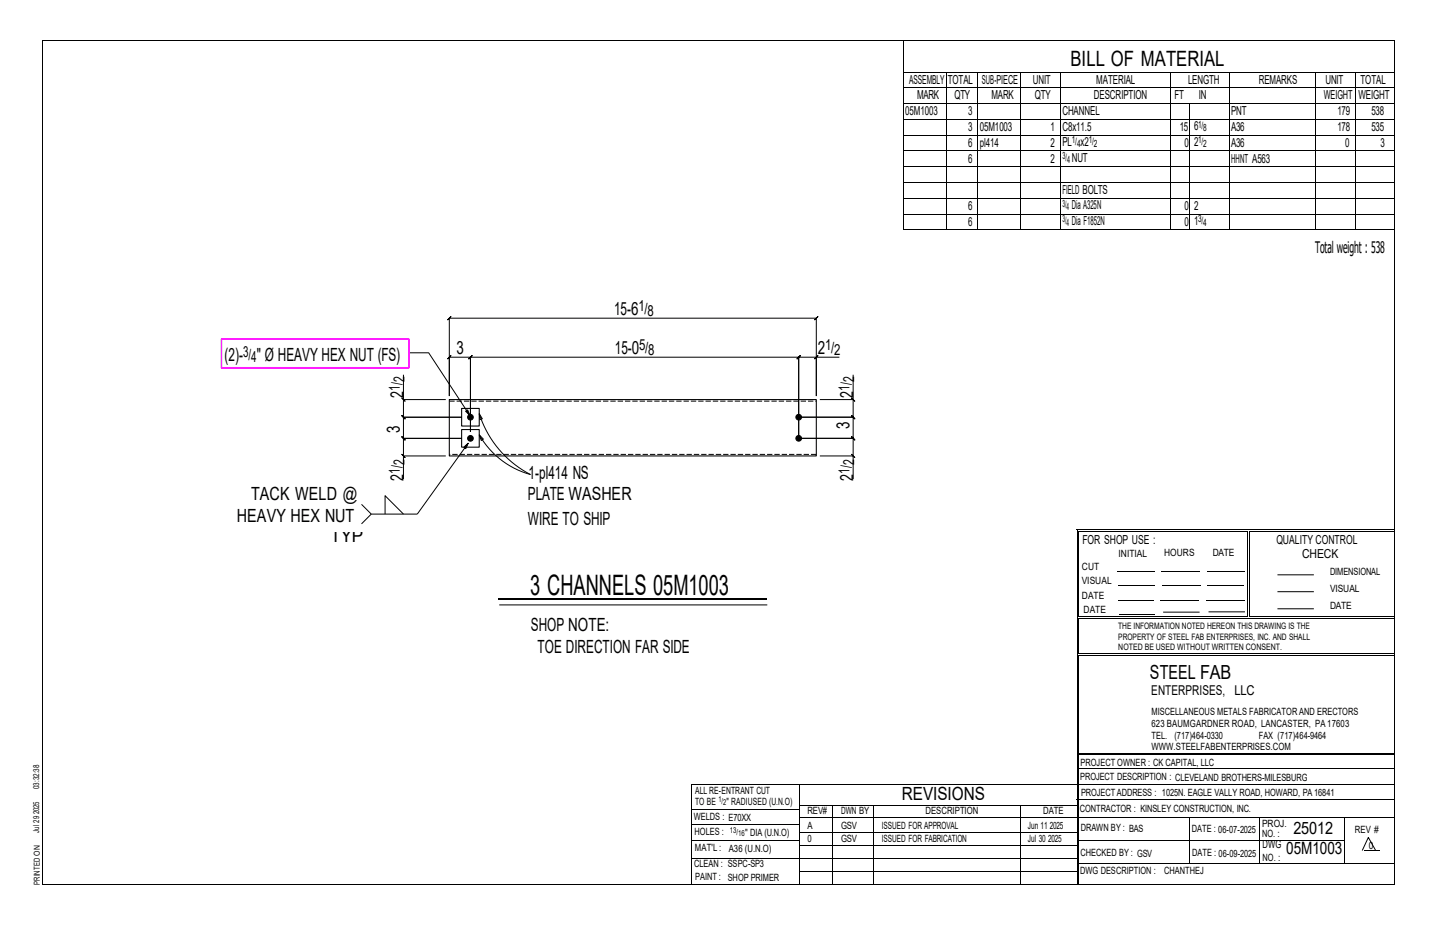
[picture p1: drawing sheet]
<svg xmlns="http://www.w3.org/2000/svg" width="432mm" height="279mm" viewBox="0 0 432 279" stroke-linecap="round" stroke-linejoin="round" font-family="sans-serif">
<g fill="none" stroke="#000" stroke-width=".3">
<path d="M12.7 12.2v9.3M12.8 12.1h258.5M271.5 12.2v9.3M271.6 12.1h147.3M419 12.2v9.3M12.7 21.8v4.4M12.7 26.5v4.5M12.7 31.2v4.5M12.7 36v4.5M271.5 21.8v4.4M271.5 26.5v4.5M271.5 31.2v4.5"/>
<path d="M271.5 36v4.5M271.6 21.6h12.7M271.6 26.4h12.7M271.6 31.1h12.7M271.6 35.9h12.7M284.4 21.8v4.4M284.4 26.5v4.5M284.4 31.2v4.5M284.4 36v4.5M284.5 21.6h9.2M284.5 26.4h9.2M284.5 31.1h9.2"/>
<path d="M284.5 35.9h9.2M293.9 21.8v4.4M293.9 26.5v4.5M293.9 31.2v4.5M293.9 36v4.5M294 21.6h12.5M294 26.4h12.5M294 31.1h12.5M294 35.9h12.5M306.6 21.8v4.4M306.6 26.5v4.5M306.6 31.2v4.5"/>
<path d="M306.6 36v4.5M306.8 21.6h11.7M306.8 26.4h11.7M306.8 31.1h11.7M306.8 35.9h11.7M318.7 21.8v4.4M318.7 26.5v4.5M318.7 31.2v4.5M318.7 36v4.5M318.8 21.6h32.8M318.8 26.4h32.8M318.8 31.1h32.8"/>
<path d="M318.8 35.9h32.8M351.7 21.8v4.4M351.7 26.5v4.5M351.7 31.2v4.5M351.7 36v4.5M351.9 21.6h17.4M351.9 26.4h17.4M351.9 31.1h5.4M351.9 35.9h5.4M357.4 31.2v4.5M357.4 36v4.5M357.5 31.1h11.8"/>
<path d="M357.5 35.9h11.8M369.4 21.8v4.4M369.4 26.5v4.5M369.4 31.2v4.5M369.4 36v4.5M369.5 21.6h25.8M369.5 26.4h25.8M369.5 31.1h25.8M369.5 35.9h25.8M395.4 21.8v4.4M395.4 26.5v4.5M395.4 31.2v4.5"/>
<path d="M395.4 36v4.5M395.5 21.6h11.6M395.5 26.4h11.6M395.5 31.1h11.6M395.5 35.9h11.6M407.2 21.8v4.4M407.2 26.5v4.5M407.2 31.2v4.5M407.2 36v4.5M407.3 21.6h11.6M407.3 26.4h11.6M407.3 31.1h11.6"/>
<path d="M407.3 35.9h11.6M419 21.8v4.4M419 26.5v4.5M419 31.2v4.5M419 36v4.5M12.7 40.7v4.5M12.7 45.5v4.5M12.7 50.2v4.5M12.7 55v4.5M12.7 59.7v4.5M271.5 40.7v4.5M271.5 45.5v4.5"/>
<path d="M271.5 50.2v4.5M271.5 55v4.5M271.5 59.7v4.5M271.6 40.6h12.7M271.6 45.3h12.7M271.6 50.1h12.7M271.6 54.8h12.7M271.6 59.6h12.7M284.4 40.7v4.5M284.4 45.5v4.5M284.4 50.2v4.5M284.4 55v4.5"/>
<path d="M284.4 59.7v4.5M284.5 40.6h9.2M284.5 45.3h9.2M284.5 50.1h9.2M284.5 54.8h9.2M284.5 59.6h9.2M293.9 40.7v4.5M293.9 45.5v4.5M293.9 50.2v4.5M293.9 55v4.5M293.9 59.7v4.5M294 40.6h12.5"/>
<path d="M294 45.3h12.5M294 50.1h12.5M294 54.8h12.5M294 59.6h12.5M306.6 40.7v4.5M306.6 45.5v4.5M306.6 50.2v4.5M306.6 55v4.5M306.6 59.7v4.5M306.8 40.6h11.7M306.8 45.3h11.7M306.8 50.1h11.7"/>
<path d="M306.8 54.8h11.7M306.8 59.6h11.7M318.7 40.7v4.5M318.7 45.5v4.5M318.7 50.2v4.5M318.7 55v4.5M318.7 59.7v4.5M318.8 40.6h32.8M318.8 45.3h32.8M318.8 50.1h32.8M318.8 54.8h32.8M318.8 59.6h32.8"/>
<path d="M351.7 40.7v4.5M351.7 45.5v4.5M351.7 50.2v4.5M351.7 55v4.5M351.7 59.7v4.5M351.9 40.6h5.4M351.9 45.3h5.4M351.9 50.1h5.4M351.9 54.8h5.4M351.9 59.6h5.4M357.4 40.7v4.5M357.4 45.5v4.5"/>
<path d="M357.4 50.2v4.5M357.4 55v4.5M357.4 59.7v4.5M357.5 40.6h11.8M357.5 45.3h11.8M357.5 50.1h11.8M357.5 54.8h11.8M357.5 59.6h11.8M369.4 40.7v4.5M369.4 45.5v4.5M369.4 50.2v4.5M369.4 55v4.5"/>
<path d="M369.4 59.7v4.5M369.5 40.6h25.8M369.5 45.3h25.8M369.5 50.1h25.8M369.5 54.8h25.8M369.5 59.6h25.8M395.4 40.7v4.5M395.4 45.5v4.5M395.4 50.2v4.5M395.4 55v4.5M395.4 59.7v4.5M395.5 40.6h11.6"/>
<path d="M395.5 45.3h11.6M395.5 50.1h11.6M395.5 54.8h11.6M395.5 59.6h11.6M407.2 40.7v4.5M407.2 45.5v4.5M407.2 50.2v4.5M407.2 55v4.5M407.2 59.7v4.5M407.3 40.6h11.6M407.3 45.3h11.6M407.3 50.1h11.6"/>
<path d="M407.3 54.8h11.6M407.3 59.6h11.6M419 40.7v4.5M419 45.5v4.5M419 50.2v4.5M419 55v4.5M419 59.7v4.5M12.7 64.5v4.5M12.7 69.2v89.8M271.5 64.5v4.5M271.6 64.4h12.7M271.6 69.1h12.7"/>
<path d="M284.4 64.5v4.5M284.5 64.4h9.2M284.5 69.1h9.2M293.9 64.5v4.5M294 64.4h12.5M294 69.1h12.5M306.6 64.5v4.5M306.8 64.4h11.7M306.8 69.1h11.7M318.7 64.5v4.5M318.8 64.4h32.8M318.8 69.1h32.8"/>
<path d="M351.7 64.5v4.5M351.9 64.4h5.4M351.9 69.1h5.4M357.4 64.5v4.5M357.5 64.4h11.8M357.5 69.1h11.8M369.4 64.5v4.5M369.5 64.4h25.8M369.5 69.1h25.8M395.4 64.5v4.5M395.5 64.4h11.6M395.5 69.1h11.6"/>
<path d="M407.2 64.5v4.5M407.3 64.4h11.6M407.3 69.1h11.6M419 64.5v4.5M419 69.2v89.8M120.7 119.5l1 1zM121.2 112.6v7.4h12.8M123.1 106h5.7l12.4 18.8-1.3-1.2 .6-.5 .7 1.7M245.3 107.3l.5-.5-1 1zM245.3 107.3h-5.3l.5-.5-1 1 .5-.5v24.4M252.2 107.3h-6.9v11.7v-23.4l.5-.5-1 1 .5-.5h-110.3l.5-.5-1 1 .5-.5v23.4v-11.7l-.5 .5 1-1-.5 .5h6.4l-.5 .5 1-1-.5 .5v22.5v-22.5l-.5 .5 1-1-.5 .5h98.6l-.5 .5 1-1-.5 .5v24.4M255.9 119.5l1 1z"/>
<path d="M256.4 112.6v7.4h-10.1M120.7 136.5l1 1zM121.2 120v5.3l-.5-.5 1 1-.5-.5h17.6h-17.6l-.5-.5 1 1-.5-.5v6.4l-.5-.5 1 1-.5-.5h17.6h-17.6l-.5-.5 1 1-.5-.5v5.3M134 137h-12.8v6.9M140.7 133.2l-1.3 1.2 .6 .4 .7-1.6-15.3 21.2h-13.8l-3-2.9M144 130.6l1.2 1.3-.6 .4zM144 124.3l.9 1.5-.7 .3zM144 124.3a31.3 31.3 0 0 0 15.4 18.3 25.5 25.5 0 0 1-15.4-12M240 131.7h16.4l-.5-.5 1 1-.5-.5v5.3M246.3 137h10.1v6.9M255.9 136.5l1 1zM256.4 120v5.3l-.5-.5 1 1-.5-.5h-16.4h16.4l-.5-.5 1 1-.5-.5v6.4l-.5-.5 1 1-.5-.5h-16.4"/>
<path d="M12.7 159.8v25.4M111.6 154.4l-3 3M115.7 154.4v-5.5l5.5 5.5M323.6 159.8v25.4M324.1 159.8v25.4M324.3 159.2h50.6M324.3 159.7h50.6M375 159.8v25.4M375.5 159.8v25.4M375.6 159.2h43.3M375.6 159.7h43.3M419 159.8v25.4"/>
<path d="M335.7 171.6h11.3M336.2 175.9h10.9M349.1 171.6h11.5M349.2 175.9h11.5M362.7 171.6h11.2M362.8 175.9h11.1M383.9 172.7h10.9M383.9 177.8h10.9M12.7 186v10.3M12.7 197.1v29.1M150 181.7h80.6M323.6 186v10.3"/>
<path d="M323.6 197.1v29.1M324.1 186v10.3M324.1 197.1v29.1M324.3 185.3h50.6M324.3 185.8h50.6M324.3 196.4h94.6M324.3 196.9h94.6M335.9 180.3h10.8M336.2 184.5h10.8M348.8 180.3h11.5M349.5 183.9h11M362.4 180.3h11.5"/>
<path d="M363.1 183.8h11M375.6 185.3h43.3M375.6 185.8h43.3M383.9 182.9h10.9M419 186v10.3M419 197.1v29.1M12.7 227v3.8M12.7 231.1v4.5M12.7 235.9v4.2M207.8 235.9v4.2M207.9 235.7h32.2M240.1 235.9v4.2"/>
<path d="M240.2 235.9v4.2M240.4 235.7h83.1M323.6 227v3.8M323.6 231.1v4.5M323.6 235.9v4.2M324.1 227v3.8M324.1 231.1v4.5M324.1 235.9v4.2M324.3 226.3h94.6M324.3 226.8h94.6M324.3 231h94.6M324.3 235.7h94.6"/>
<path d="M419 227v3.8M419 231.1v4.5M419 235.9v4.2M12.7 243.3v2.2M12.7 250.1v2.2M12.7 254.1v3.7M12.7 259.5v2.2M207.8 243.3v2.2M207.8 250.1v2.2M207.8 254.1v3.7M207.8 259.5v2.2M207.9 243.2h32.2"/>
<path d="M207.9 247.8h32.2M207.9 252.5h32.2M207.9 257.9h32.2M240.1 243.3v2.2M240.1 250.1v2.2M240.1 254.1v3.7M240.1 259.5v2.2M240.2 243.3v2.2M240.2 250.1v2.2M240.2 254.1v3.7M240.2 259.5v2.2M240.3 242.1h9.8"/>
<path d="M240.3 245.6h9.8M240.3 250h9.8M240.3 253.9h9.8M240.3 257.9h9.8M250.3 243.3v2.2M250.3 250.1v2.2M250.3 254.1v3.7M250.3 259.5v2.2M250.4 242.1h12M250.4 245.6h12M250.4 250h12M250.4 253.9h12"/>
<path d="M250.4 257.9h12M262.5 243.3v2.2M262.5 250.1v2.2M262.5 254.1v3.7M262.5 259.5v2.2M262.6 242.1h43.9M262.6 245.6h43.9M262.6 250h43.9M262.6 253.9h43.9M262.6 257.9h43.9M306.6 243.3v2.2M306.6 250.1v2.2"/>
<path d="M306.6 254.1v3.7M306.6 259.5v2.2M306.8 242.1h17M306.8 245.6h17M306.8 250h17M306.8 253.9h17M306.8 257.9h17M323.8 243.3v2.2M323.8 250.1v2.2M323.8 254.1v3.7M323.8 259.5v2.2M323.9 243.3v2.2"/>
<path d="M323.9 250.1v2.2M323.9 254.1v3.7M323.9 259.5v2.2M324 245.6h33.3M324 252.5h33.3M324 259.4h33.3M324.5 240.3h94.4M357.4 250.1v2.2M357.4 254.1v3.7M357.5 245.6h20.9M357.5 252.5h20.9M357.5 259.4h20.9"/>
<path d="M378.5 250.1v2.2M378.5 254.1v3.7M378.6 245.6h25.4M378.6 252.5h25.4M378.6 259.4h25.4M404.1 250.1v2.2M404.1 254.1v3.7M404.3 245.6h14.6M404.3 259.4h14.6M409.3 255.5l1.9-3.9 2.2 3.9M410 255.5h4.7M419 243.3v2.2"/>
<path d="M419 250.1v2.2M419 254.1v3.7M419 259.5v2.2M12.7 262v3.7M12.8 265.8h194.9M207.8 262v3.7M207.9 265.8h32.2M240.1 262v3.7M240.2 262v3.7M240.3 261.9h9.8M240.4 265.8h9.7M250.3 262v3.7"/>
<path d="M250.4 261.9h12M250.4 265.8h12M262.5 262v3.7M262.6 261.9h43.9M262.6 265.8h43.9M306.6 262v3.7M306.8 261.9h17M306.8 265.8h17M323.8 262v3.7M323.9 262v3.7M324.1 265.8h94.8M419 262v3.7"/>
<circle cx="141.4" cy="131.7" r=".86"/>
<circle cx="141.4" cy="125.3" r=".86"/>
<circle cx="240" cy="125.3" r=".86"/>
<circle cx="240" cy="131.7" r=".86"/>
</g>
<g fill="#000">
<path d="M12.6 12h.2v.2h-.2z" fill-rule="evenodd"/>
<path d="M12.6 12h.2v.2h-.2z" fill-rule="evenodd"/>
<path d="M271.3 12h.3v.2h-.3z" fill-rule="evenodd"/>
<path d="M418.9 12h.2v.2h-.2z" fill-rule="evenodd"/>
<path d="M418.9 12h.2v.2h-.2z" fill-rule="evenodd"/>
<path d="M12.6 21.5h.2v.3h-.2z" fill-rule="evenodd"/>
<path d="M12.6 26.2h.2v.3h-.2z" fill-rule="evenodd"/>
<path d="M12.6 31h.2v.2h-.2z" fill-rule="evenodd"/>
<path d="M12.6 35.7h.2v.3h-.2z" fill-rule="evenodd"/>
<path d="M271.3 21.5h.3v.3h-.3z" fill-rule="evenodd"/>
<path d="M271.3 26.2h.3v.3h-.3z" fill-rule="evenodd"/>
<path d="M271.3 31h.3v.2h-.3z" fill-rule="evenodd"/>
<path d="M271.3 35.7h.3v.3h-.3z" fill-rule="evenodd"/>
<path d="M284.3 21.5h.2v.3h-.2z" fill-rule="evenodd"/>
<path d="M284.3 26.2h.2v.3h-.2z" fill-rule="evenodd"/>
<path d="M284.3 31h.2v.2h-.2z" fill-rule="evenodd"/>
<path d="M284.3 35.7h.2v.3h-.2z" fill-rule="evenodd"/>
<path d="M293.7 21.5h.3v.3h-.3z" fill-rule="evenodd"/>
<path d="M293.7 26.2h.3v.3h-.3z" fill-rule="evenodd"/>
<path d="M293.7 31h.3v.2h-.3z" fill-rule="evenodd"/>
<path d="M293.7 35.7h.3v.3h-.3z" fill-rule="evenodd"/>
<path d="M306.5 21.5h.3v.3h-.3z" fill-rule="evenodd"/>
<path d="M306.5 26.2h.3v.3h-.3z" fill-rule="evenodd"/>
<path d="M306.5 31h.3v.2h-.3z" fill-rule="evenodd"/>
<path d="M306.5 35.7h.3v.3h-.3z" fill-rule="evenodd"/>
<path d="M318.6 21.5h.2v.3h-.2z" fill-rule="evenodd"/>
<path d="M318.6 26.2h.2v.3h-.2z" fill-rule="evenodd"/>
<path d="M318.6 31h.2v.2h-.2z" fill-rule="evenodd"/>
<path d="M318.6 35.7h.2v.3h-.2z" fill-rule="evenodd"/>
<path d="M351.6 21.5h.3v.3h-.3z" fill-rule="evenodd"/>
<path d="M351.6 26.2h.3v.3h-.3z" fill-rule="evenodd"/>
<path d="M351.6 31h.3v.2h-.3z" fill-rule="evenodd"/>
<path d="M351.6 35.7h.3v.3h-.3z" fill-rule="evenodd"/>
<path d="M357.3 31h.2v.2h-.2z" fill-rule="evenodd"/>
<path d="M357.3 35.7h.2v.3h-.2z" fill-rule="evenodd"/>
<path d="M369.3 21.5h.2v.3h-.2z" fill-rule="evenodd"/>
<path d="M369.3 26.2h.2v.3h-.2z" fill-rule="evenodd"/>
<path d="M369.3 31h.2v.2h-.2z" fill-rule="evenodd"/>
<path d="M369.3 35.7h.2v.3h-.2z" fill-rule="evenodd"/>
<path d="M395.3 21.5h.2v.3h-.2z" fill-rule="evenodd"/>
<path d="M395.3 26.2h.2v.3h-.2z" fill-rule="evenodd"/>
<path d="M395.3 31h.2v.2h-.2z" fill-rule="evenodd"/>
<path d="M395.3 35.7h.2v.3h-.2z" fill-rule="evenodd"/>
<path d="M407.1 21.5h.2v.3h-.2z" fill-rule="evenodd"/>
<path d="M407.1 26.2h.2v.3h-.2z" fill-rule="evenodd"/>
<path d="M407.1 31h.2v.2h-.2z" fill-rule="evenodd"/>
<path d="M407.1 35.7h.2v.3h-.2z" fill-rule="evenodd"/>
<path d="M418.9 21.5h.2v.3h-.2z" fill-rule="evenodd"/>
<path d="M418.9 26.2h.2v.3h-.2z" fill-rule="evenodd"/>
<path d="M418.9 31h.2v.2h-.2z" fill-rule="evenodd"/>
<path d="M418.9 35.7h.2v.3h-.2z" fill-rule="evenodd"/>
<path d="M12.6 40.5h.2v.2h-.2z" fill-rule="evenodd"/>
<path d="M12.6 45.2h.2v.3h-.2z" fill-rule="evenodd"/>
<path d="M12.6 50h.2v.2h-.2z" fill-rule="evenodd"/>
<path d="M12.6 54.7h.2v.3h-.2z" fill-rule="evenodd"/>
<path d="M12.6 59.5h.2v.2h-.2z" fill-rule="evenodd"/>
<path d="M271.3 40.5h.3v.2h-.3z" fill-rule="evenodd"/>
<path d="M271.3 45.2h.3v.3h-.3z" fill-rule="evenodd"/>
<path d="M271.3 50h.3v.2h-.3z" fill-rule="evenodd"/>
<path d="M271.3 54.7h.3v.3h-.3z" fill-rule="evenodd"/>
<path d="M271.3 59.5h.3v.2h-.3z" fill-rule="evenodd"/>
<path d="M284.3 40.5h.2v.2h-.2z" fill-rule="evenodd"/>
<path d="M284.3 45.2h.2v.3h-.2z" fill-rule="evenodd"/>
<path d="M284.3 50h.2v.2h-.2z" fill-rule="evenodd"/>
<path d="M284.3 54.7h.2v.3h-.2z" fill-rule="evenodd"/>
<path d="M284.3 59.5h.2v.2h-.2z" fill-rule="evenodd"/>
<path d="M293.7 40.5h.3v.2h-.3z" fill-rule="evenodd"/>
<path d="M293.7 45.2h.3v.3h-.3z" fill-rule="evenodd"/>
<path d="M293.7 50h.3v.2h-.3z" fill-rule="evenodd"/>
<path d="M293.7 54.7h.3v.3h-.3z" fill-rule="evenodd"/>
<path d="M293.7 59.5h.3v.2h-.3z" fill-rule="evenodd"/>
<path d="M306.5 40.5h.3v.2h-.3z" fill-rule="evenodd"/>
<path d="M306.5 45.2h.3v.3h-.3z" fill-rule="evenodd"/>
<path d="M306.5 50h.3v.2h-.3z" fill-rule="evenodd"/>
<path d="M306.5 54.7h.3v.3h-.3z" fill-rule="evenodd"/>
<path d="M306.5 59.5h.3v.2h-.3z" fill-rule="evenodd"/>
<path d="M318.6 40.5h.2v.2h-.2z" fill-rule="evenodd"/>
<path d="M318.6 45.2h.2v.3h-.2z" fill-rule="evenodd"/>
<path d="M318.6 50h.2v.2h-.2z" fill-rule="evenodd"/>
<path d="M318.6 54.7h.2v.3h-.2z" fill-rule="evenodd"/>
<path d="M318.6 59.5h.2v.2h-.2z" fill-rule="evenodd"/>
<path d="M351.6 40.5h.3v.2h-.3z" fill-rule="evenodd"/>
<path d="M351.6 45.2h.3v.3h-.3z" fill-rule="evenodd"/>
<path d="M351.6 50h.3v.2h-.3z" fill-rule="evenodd"/>
<path d="M351.6 54.7h.3v.3h-.3z" fill-rule="evenodd"/>
<path d="M351.6 59.5h.3v.2h-.3z" fill-rule="evenodd"/>
<path d="M357.3 40.5h.2v.2h-.2z" fill-rule="evenodd"/>
<path d="M357.3 45.2h.2v.3h-.2z" fill-rule="evenodd"/>
<path d="M357.3 50h.2v.2h-.2z" fill-rule="evenodd"/>
<path d="M357.3 54.7h.2v.3h-.2z" fill-rule="evenodd"/>
<path d="M357.3 59.5h.2v.2h-.2z" fill-rule="evenodd"/>
<path d="M369.3 40.5h.2v.2h-.2z" fill-rule="evenodd"/>
<path d="M369.3 45.2h.2v.3h-.2z" fill-rule="evenodd"/>
<path d="M369.3 50h.2v.2h-.2z" fill-rule="evenodd"/>
<path d="M369.3 54.7h.2v.3h-.2z" fill-rule="evenodd"/>
<path d="M369.3 59.5h.2v.2h-.2z" fill-rule="evenodd"/>
<path d="M395.3 40.5h.2v.2h-.2z" fill-rule="evenodd"/>
<path d="M395.3 45.2h.2v.3h-.2z" fill-rule="evenodd"/>
<path d="M395.3 50h.2v.2h-.2z" fill-rule="evenodd"/>
<path d="M395.3 54.7h.2v.3h-.2z" fill-rule="evenodd"/>
<path d="M395.3 59.5h.2v.2h-.2z" fill-rule="evenodd"/>
<path d="M407.1 40.5h.2v.2h-.2z" fill-rule="evenodd"/>
<path d="M407.1 45.2h.2v.3h-.2z" fill-rule="evenodd"/>
<path d="M407.1 50h.2v.2h-.2z" fill-rule="evenodd"/>
<path d="M407.1 54.7h.2v.3h-.2z" fill-rule="evenodd"/>
<path d="M407.1 59.5h.2v.2h-.2z" fill-rule="evenodd"/>
<path d="M418.9 40.5h.2v.2h-.2z" fill-rule="evenodd"/>
<path d="M418.9 45.2h.2v.3h-.2z" fill-rule="evenodd"/>
<path d="M418.9 50h.2v.2h-.2z" fill-rule="evenodd"/>
<path d="M418.9 54.7h.2v.3h-.2z" fill-rule="evenodd"/>
<path d="M418.9 59.5h.2v.2h-.2z" fill-rule="evenodd"/>
<path d="M12.6 64.2h.2v.3h-.2z" fill-rule="evenodd"/>
<path d="M12.6 69h.2v.2h-.2z" fill-rule="evenodd"/>
<path d="M271.3 64.2h.3v.3h-.3z" fill-rule="evenodd"/>
<path d="M271.3 69h.3v.2h-.3z" fill-rule="evenodd"/>
<path d="M271.3 69h.3v.2h-.3z" fill-rule="evenodd"/>
<path d="M284.3 64.2h.2v.3h-.2z" fill-rule="evenodd"/>
<path d="M284.3 69h.2v.2h-.2z" fill-rule="evenodd"/>
<path d="M293.7 64.2h.3v.3h-.3z" fill-rule="evenodd"/>
<path d="M293.7 69h.3v.2h-.3z" fill-rule="evenodd"/>
<path d="M306.5 64.2h.3v.3h-.3z" fill-rule="evenodd"/>
<path d="M306.5 69h.3v.2h-.3z" fill-rule="evenodd"/>
<path d="M318.6 64.2h.2v.3h-.2z" fill-rule="evenodd"/>
<path d="M318.6 69h.2v.2h-.2z" fill-rule="evenodd"/>
<path d="M351.6 64.2h.3v.3h-.3z" fill-rule="evenodd"/>
<path d="M351.6 69h.3v.2h-.3z" fill-rule="evenodd"/>
<path d="M357.3 64.2h.2v.3h-.2z" fill-rule="evenodd"/>
<path d="M357.3 69h.2v.2h-.2z" fill-rule="evenodd"/>
<path d="M369.3 64.2h.2v.3h-.2z" fill-rule="evenodd"/>
<path d="M369.3 69h.2v.2h-.2z" fill-rule="evenodd"/>
<path d="M395.3 64.2h.2v.3h-.2z" fill-rule="evenodd"/>
<path d="M395.3 69h.2v.2h-.2z" fill-rule="evenodd"/>
<path d="M407.1 64.2h.2v.3h-.2z" fill-rule="evenodd"/>
<path d="M407.1 69h.2v.2h-.2z" fill-rule="evenodd"/>
<path d="M418.9 64.2h.2v.3h-.2z" fill-rule="evenodd"/>
<path d="M418.9 69h.2v.2h-.2z" fill-rule="evenodd"/>
<path d="M12.6 159h.2v.8h-.2z" fill-rule="evenodd"/>
<path d="M323.5 159h.3v.8h-.3z" fill-rule="evenodd"/>
<path d="M323.5 159h.8v.3h-.8z" fill-rule="evenodd"/>
<path d="M324 159.5h.3v.3h-.3z" fill-rule="evenodd"/>
<path d="M324 159.5h.3v.3h-.3z" fill-rule="evenodd"/>
<path d="M374.9 159.8h.2z" fill-rule="evenodd"/>
<path d="M374.9 159h.7v.3h-.7z" fill-rule="evenodd"/>
<path d="M374.9 159.5h.2v.3h-.2z" fill-rule="evenodd"/>
<path d="M375.4 159.8h.2z" fill-rule="evenodd"/>
<path d="M375.4 159.5h.2v.3h-.2z" fill-rule="evenodd"/>
<path d="M418.9 159h.2v.8h-.2z" fill-rule="evenodd"/>
<path d="M12.6 185.2h.2v.8h-.2z" fill-rule="evenodd"/>
<path d="M12.6 196.3h.2v.8h-.2z" fill-rule="evenodd"/>
<path d="M149.8 179.5h80.6v.6h-80.6z" fill-rule="evenodd"/>
<path d="M323.5 186h.3z" fill-rule="evenodd"/>
<path d="M323.5 185.2h.3v.8h-.3z" fill-rule="evenodd"/>
<path d="M323.5 197l.3 .1z" fill-rule="evenodd"/>
<path d="M323.5 196.3h.3v.7h-.3z" fill-rule="evenodd"/>
<path d="M324 186h.3z" fill-rule="evenodd"/>
<path d="M324 185.2h.3v.2h-.3z" fill-rule="evenodd"/>
<path d="M324 185.7h.3v.3h-.3z" fill-rule="evenodd"/>
<path d="M324 197l.3 .1z" fill-rule="evenodd"/>
<path d="M324 196.3h.3v.2h-.3z" fill-rule="evenodd"/>
<path d="M324 196.8h.3v.2h-.3z" fill-rule="evenodd"/>
<path d="M374.9 185.2h.2v.2h-.2z" fill-rule="evenodd"/>
<path d="M374.9 185.7h.7v.3h-.7z" fill-rule="evenodd"/>
<path d="M375.4 185.2h.2v.2h-.2z" fill-rule="evenodd"/>
<path d="M418.9 185.2h.2v.8h-.2z" fill-rule="evenodd"/>
<path d="M418.9 196.3h.2v.8h-.2z" fill-rule="evenodd"/>
<path d="M12.6 226.2h.2v.8h-.2z" fill-rule="evenodd"/>
<path d="M12.6 230.8h.2v.3h-.2z" fill-rule="evenodd"/>
<path d="M12.6 235.6h.2v.3h-.2z" fill-rule="evenodd"/>
<path d="M207.7 235.6h.2v.3h-.2z" fill-rule="evenodd"/>
<path d="M207.7 235.6h.2v.3h-.2z" fill-rule="evenodd"/>
<path d="M240.1 235.6h.3v.3h-.3z" fill-rule="evenodd"/>
<path d="M323.5 226.9l.3 .1z" fill-rule="evenodd"/>
<path d="M323.5 226.2h.3v.7h-.3z" fill-rule="evenodd"/>
<path d="M323.5 230.8h.3v.3h-.3z" fill-rule="evenodd"/>
<path d="M323.5 235.6h.3v.3h-.3z" fill-rule="evenodd"/>
<path d="M324 226.9l.3 .1z" fill-rule="evenodd"/>
<path d="M324 226.2h.3v.2h-.3z" fill-rule="evenodd"/>
<path d="M324 226.7h.3v.2h-.3z" fill-rule="evenodd"/>
<path d="M324 230.8h.3v.3h-.3z" fill-rule="evenodd"/>
<path d="M324 235.6h.3v.3h-.3z" fill-rule="evenodd"/>
<path d="M418.9 226.2h.2v.8h-.2z" fill-rule="evenodd"/>
<path d="M418.9 230.8h.2v.3h-.2z" fill-rule="evenodd"/>
<path d="M418.9 235.6h.2v.3h-.2z" fill-rule="evenodd"/>
<path d="M12.6 240.1h.2v.3h-.2z" fill-rule="evenodd"/>
<path d="M12.6 240.4h.2v1.6h-.2z" fill-rule="evenodd"/>
<path d="M12.6 242h.2v.2h-.2z" fill-rule="evenodd"/>
<path d="M12.6 242.2h.2v.8h-.2z" fill-rule="evenodd"/>
<path d="M12.6 243h.2v.3h-.2z" fill-rule="evenodd"/>
<path d="M12.6 245.5h.2v.2h-.2z" fill-rule="evenodd"/>
<path d="M12.6 245.7h.2v2h-.2z" fill-rule="evenodd"/>
<path d="M12.6 247.7h.2v.2h-.2z" fill-rule="evenodd"/>
<path d="M12.6 247.9h.2v2h-.2z" fill-rule="evenodd"/>
<path d="M12.6 249.9h.2v.2h-.2z" fill-rule="evenodd"/>
<path d="M12.6 252.3h.2v.3h-.2z" fill-rule="evenodd"/>
<path d="M12.6 252.6h.2v1.2h-.2z" fill-rule="evenodd"/>
<path d="M12.6 253.8h.2v.3h-.2z" fill-rule="evenodd"/>
<path d="M12.6 257.8h.2v.2h-.2z" fill-rule="evenodd"/>
<path d="M12.6 258h.2v1.3h-.2z" fill-rule="evenodd"/>
<path d="M12.6 259.3h.2v.2h-.2z" fill-rule="evenodd"/>
<path d="M207.7 240.1h.2v.3h-.2z" fill-rule="evenodd"/>
<path d="M207.7 240.4h.2v1.6h-.2z" fill-rule="evenodd"/>
<path d="M207.7 242h.2v.2h-.2z" fill-rule="evenodd"/>
<path d="M207.7 242.2h.2v.8h-.2z" fill-rule="evenodd"/>
<path d="M207.7 243h.2v.3h-.2z" fill-rule="evenodd"/>
<path d="M207.7 245.5h.2v.2h-.2z" fill-rule="evenodd"/>
<path d="M207.7 245.7h.2v2h-.2z" fill-rule="evenodd"/>
<path d="M207.7 247.7h.2v.2h-.2z" fill-rule="evenodd"/>
<path d="M207.7 247.9h.2v2h-.2z" fill-rule="evenodd"/>
<path d="M207.7 249.9h.2v.2h-.2z" fill-rule="evenodd"/>
<path d="M207.7 252.3h.2v.3h-.2z" fill-rule="evenodd"/>
<path d="M207.7 252.6h.2v1.2h-.2z" fill-rule="evenodd"/>
<path d="M207.7 253.8h.2v.3h-.2z" fill-rule="evenodd"/>
<path d="M207.7 257.8h.2v.2h-.2z" fill-rule="evenodd"/>
<path d="M207.7 258h.2v1.3h-.2z" fill-rule="evenodd"/>
<path d="M207.7 259.3h.2v.2h-.2z" fill-rule="evenodd"/>
<path d="M240.1 240.1v.3z" fill-rule="evenodd"/>
<path d="M240.1 240.4v1.6z" fill-rule="evenodd"/>
<path d="M240.1 242v.2z" fill-rule="evenodd"/>
<path d="M240.1 242.2v.8z" fill-rule="evenodd"/>
<path d="M240.1 243v.3z" fill-rule="evenodd"/>
<path d="M240.1 245.5v.2z" fill-rule="evenodd"/>
<path d="M240.1 245.7v2z" fill-rule="evenodd"/>
<path d="M240.1 247.7v.2z" fill-rule="evenodd"/>
<path d="M240.1 247.9v2z" fill-rule="evenodd"/>
<path d="M240.1 249.9v.2z" fill-rule="evenodd"/>
<path d="M240.1 252.3v.3z" fill-rule="evenodd"/>
<path d="M240.1 252.6v1.2z" fill-rule="evenodd"/>
<path d="M240.1 253.8v.3z" fill-rule="evenodd"/>
<path d="M240.1 257.8v.2z" fill-rule="evenodd"/>
<path d="M240.1 258v1.3z" fill-rule="evenodd"/>
<path d="M240.1 259.3v.2z" fill-rule="evenodd"/>
<path d="M240.2 240.1l.1 .3z" fill-rule="evenodd"/>
<path d="M240.2 240.4l.1 1.6z" fill-rule="evenodd"/>
<path d="M240.2 242l.1 .2z" fill-rule="evenodd"/>
<path d="M240.2 242.2l.1 .8z" fill-rule="evenodd"/>
<path d="M240.2 243l.1 .3z" fill-rule="evenodd"/>
<path d="M240.2 245.5l.1 .2z" fill-rule="evenodd"/>
<path d="M240.2 245.7l.1 2z" fill-rule="evenodd"/>
<path d="M240.2 247.7l.1 .2z" fill-rule="evenodd"/>
<path d="M240.2 247.9l.1 2z" fill-rule="evenodd"/>
<path d="M240.2 249.9l.1 .2z" fill-rule="evenodd"/>
<path d="M240.2 252.3l.1 .3z" fill-rule="evenodd"/>
<path d="M240.2 252.6l.1 1.2z" fill-rule="evenodd"/>
<path d="M240.2 253.8l.1 .3z" fill-rule="evenodd"/>
<path d="M240.2 257.8l.1 .2z" fill-rule="evenodd"/>
<path d="M240.2 258l.1 1.3z" fill-rule="evenodd"/>
<path d="M240.2 259.3l.1 .2z" fill-rule="evenodd"/>
<path d="M250.1 242h.3v.2h-.3z" fill-rule="evenodd"/>
<path d="M250.1 242.2h.3v.8h-.3z" fill-rule="evenodd"/>
<path d="M250.1 243h.3v.3h-.3z" fill-rule="evenodd"/>
<path d="M250.1 245.5h.3v.2h-.3z" fill-rule="evenodd"/>
<path d="M250.1 245.7h.3v2h-.3z" fill-rule="evenodd"/>
<path d="M250.1 247.7h.3v.2h-.3z" fill-rule="evenodd"/>
<path d="M250.1 247.9h.3v2h-.3z" fill-rule="evenodd"/>
<path d="M250.1 249.9h.3v.2h-.3z" fill-rule="evenodd"/>
<path d="M250.1 252.3h.3v.3h-.3z" fill-rule="evenodd"/>
<path d="M250.1 252.6h.3v1.2h-.3z" fill-rule="evenodd"/>
<path d="M250.1 253.8h.3v.3h-.3z" fill-rule="evenodd"/>
<path d="M250.1 257.8h.3v.2h-.3z" fill-rule="evenodd"/>
<path d="M250.1 258h.3v1.3h-.3z" fill-rule="evenodd"/>
<path d="M250.1 259.3h.3v.2h-.3z" fill-rule="evenodd"/>
<path d="M262.4 242h.2v.2h-.2z" fill-rule="evenodd"/>
<path d="M262.4 242.2h.2v.8h-.2z" fill-rule="evenodd"/>
<path d="M262.4 243h.2v.3h-.2z" fill-rule="evenodd"/>
<path d="M262.4 245.5h.2v.2h-.2z" fill-rule="evenodd"/>
<path d="M262.4 245.7h.2v2h-.2z" fill-rule="evenodd"/>
<path d="M262.4 247.7h.2v.2h-.2z" fill-rule="evenodd"/>
<path d="M262.4 247.9h.2v2h-.2z" fill-rule="evenodd"/>
<path d="M262.4 249.9h.2v.2h-.2z" fill-rule="evenodd"/>
<path d="M262.4 252.3h.2v.3h-.2z" fill-rule="evenodd"/>
<path d="M262.4 252.6h.2v1.2h-.2z" fill-rule="evenodd"/>
<path d="M262.4 253.8h.2v.3h-.2z" fill-rule="evenodd"/>
<path d="M262.4 257.8h.2v.2h-.2z" fill-rule="evenodd"/>
<path d="M262.4 258h.2v1.3h-.2z" fill-rule="evenodd"/>
<path d="M262.4 259.3h.2v.2h-.2z" fill-rule="evenodd"/>
<path d="M306.5 242h.3v.2h-.3z" fill-rule="evenodd"/>
<path d="M306.5 242.2h.3v.8h-.3z" fill-rule="evenodd"/>
<path d="M306.5 243h.3v.3h-.3z" fill-rule="evenodd"/>
<path d="M306.5 245.5h.3v.2h-.3z" fill-rule="evenodd"/>
<path d="M306.5 245.7h.3v2h-.3z" fill-rule="evenodd"/>
<path d="M306.5 247.7h.3v.2h-.3z" fill-rule="evenodd"/>
<path d="M306.5 247.9h.3v2h-.3z" fill-rule="evenodd"/>
<path d="M306.5 249.9h.3v.2h-.3z" fill-rule="evenodd"/>
<path d="M306.5 252.3h.3v.3h-.3z" fill-rule="evenodd"/>
<path d="M306.5 252.6h.3v1.2h-.3z" fill-rule="evenodd"/>
<path d="M306.5 253.8h.3v.3h-.3z" fill-rule="evenodd"/>
<path d="M306.5 257.8h.3v.2h-.3z" fill-rule="evenodd"/>
<path d="M306.5 258h.3v1.3h-.3z" fill-rule="evenodd"/>
<path d="M306.5 259.3h.3v.2h-.3z" fill-rule="evenodd"/>
<path d="M323.5 240.1h.8v.3h-.8z" fill-rule="evenodd"/>
<path d="M323.8 240.4v1.6z" fill-rule="evenodd"/>
<path d="M323.8 242v.2z" fill-rule="evenodd"/>
<path d="M323.8 242.2v.8z" fill-rule="evenodd"/>
<path d="M323.8 243v.3z" fill-rule="evenodd"/>
<path d="M323.8 245.5v.2z" fill-rule="evenodd"/>
<path d="M323.8 245.7v2z" fill-rule="evenodd"/>
<path d="M323.8 247.7v.2z" fill-rule="evenodd"/>
<path d="M323.8 247.9v2z" fill-rule="evenodd"/>
<path d="M323.8 249.9v.2z" fill-rule="evenodd"/>
<path d="M323.8 252.3v.3z" fill-rule="evenodd"/>
<path d="M323.8 252.6v1.2z" fill-rule="evenodd"/>
<path d="M323.8 253.8v.3z" fill-rule="evenodd"/>
<path d="M323.8 257.8v.2z" fill-rule="evenodd"/>
<path d="M323.8 258v1.3z" fill-rule="evenodd"/>
<path d="M323.8 259.3v.2z" fill-rule="evenodd"/>
<path d="M323.9 240.4l.1 1.6z" fill-rule="evenodd"/>
<path d="M323.9 242l.1 .2z" fill-rule="evenodd"/>
<path d="M323.9 242.2l.1 .8z" fill-rule="evenodd"/>
<path d="M323.9 243l.1 .3z" fill-rule="evenodd"/>
<path d="M323.9 245.5l.1 .2z" fill-rule="evenodd"/>
<path d="M323.9 245.7l.1 2z" fill-rule="evenodd"/>
<path d="M323.9 247.7l.1 .2z" fill-rule="evenodd"/>
<path d="M323.9 247.9l.1 2z" fill-rule="evenodd"/>
<path d="M323.9 249.9l.1 .2z" fill-rule="evenodd"/>
<path d="M323.9 252.3l.1 .3z" fill-rule="evenodd"/>
<path d="M323.9 252.6l.1 1.2z" fill-rule="evenodd"/>
<path d="M323.9 253.8l.1 .3z" fill-rule="evenodd"/>
<path d="M323.9 257.8l.1 .2z" fill-rule="evenodd"/>
<path d="M323.9 258l.1 1.3z" fill-rule="evenodd"/>
<path d="M323.9 259.3l.1 .2z" fill-rule="evenodd"/>
<path d="M324.3 240.1h.2v.3h-.2z" fill-rule="evenodd"/>
<path d="M357.3 245.5h.2v.2h-.2z" fill-rule="evenodd"/>
<path d="M357.3 245.7h.2v2h-.2z" fill-rule="evenodd"/>
<path d="M357.3 247.7h.2v.2h-.2z" fill-rule="evenodd"/>
<path d="M357.3 247.9h.2v2h-.2z" fill-rule="evenodd"/>
<path d="M357.3 249.9h.2v.2h-.2z" fill-rule="evenodd"/>
<path d="M357.3 252.3h.2v.3h-.2z" fill-rule="evenodd"/>
<path d="M357.3 252.6h.2v1.2h-.2z" fill-rule="evenodd"/>
<path d="M357.3 253.8h.2v.3h-.2z" fill-rule="evenodd"/>
<path d="M357.3 257.8h.2v.2h-.2z" fill-rule="evenodd"/>
<path d="M357.3 258h.2v1.3h-.2z" fill-rule="evenodd"/>
<path d="M357.3 259.3h.2v.2h-.2z" fill-rule="evenodd"/>
<path d="M378.4 245.5h.2v.2h-.2z" fill-rule="evenodd"/>
<path d="M378.4 245.7h.2v2h-.2z" fill-rule="evenodd"/>
<path d="M378.4 247.7h.2v.2h-.2z" fill-rule="evenodd"/>
<path d="M378.4 247.9h.2v2h-.2z" fill-rule="evenodd"/>
<path d="M378.4 249.9h.2v.2h-.2z" fill-rule="evenodd"/>
<path d="M378.4 252.3h.2v.3h-.2z" fill-rule="evenodd"/>
<path d="M378.4 252.6h.2v1.2h-.2z" fill-rule="evenodd"/>
<path d="M378.4 253.8h.2v.3h-.2z" fill-rule="evenodd"/>
<path d="M378.4 257.8h.2v.2h-.2z" fill-rule="evenodd"/>
<path d="M378.4 258h.2v1.3h-.2z" fill-rule="evenodd"/>
<path d="M378.4 259.3h.2v.2h-.2z" fill-rule="evenodd"/>
<path d="M404 245.5h.3v.2h-.3z" fill-rule="evenodd"/>
<path d="M404 245.7h.3v2h-.3z" fill-rule="evenodd"/>
<path d="M404 247.7h.3v.2h-.3z" fill-rule="evenodd"/>
<path d="M404 247.9h.3v2h-.3z" fill-rule="evenodd"/>
<path d="M404 249.9h.3v.2h-.3z" fill-rule="evenodd"/>
<path d="M404 252.3h.3v.3h-.3z" fill-rule="evenodd"/>
<path d="M404 252.6h.3v1.2h-.3z" fill-rule="evenodd"/>
<path d="M404 253.8h.3v.3h-.3z" fill-rule="evenodd"/>
<path d="M404 257.8h.3v.2h-.3z" fill-rule="evenodd"/>
<path d="M404 258h.3v1.3h-.3z" fill-rule="evenodd"/>
<path d="M404 259.3h.3v.2h-.3z" fill-rule="evenodd"/>
<path d="M418.9 240.1h.2v.3h-.2z" fill-rule="evenodd"/>
<path d="M418.9 240.4h.2v1.6h-.2z" fill-rule="evenodd"/>
<path d="M418.9 242h.2v.2h-.2z" fill-rule="evenodd"/>
<path d="M418.9 242.2h.2v.8h-.2z" fill-rule="evenodd"/>
<path d="M418.9 243h.2v.3h-.2z" fill-rule="evenodd"/>
<path d="M418.9 245.5h.2v.2h-.2z" fill-rule="evenodd"/>
<path d="M418.9 245.7h.2v2h-.2z" fill-rule="evenodd"/>
<path d="M418.9 247.7h.2v.2h-.2z" fill-rule="evenodd"/>
<path d="M418.9 247.9h.2v2h-.2z" fill-rule="evenodd"/>
<path d="M418.9 249.9h.2v.2h-.2z" fill-rule="evenodd"/>
<path d="M418.9 252.3h.2v.3h-.2z" fill-rule="evenodd"/>
<path d="M418.9 252.6h.2v1.2h-.2z" fill-rule="evenodd"/>
<path d="M418.9 253.8h.2v.3h-.2z" fill-rule="evenodd"/>
<path d="M418.9 257.8h.2v.2h-.2z" fill-rule="evenodd"/>
<path d="M418.9 258h.2v1.3h-.2z" fill-rule="evenodd"/>
<path d="M418.9 259.3h.2v.2h-.2z" fill-rule="evenodd"/>
<path d="M12.6 261.7h.2v.3h-.2z" fill-rule="evenodd"/>
<path d="M12.6 265.7h.2v.2h-.2z" fill-rule="evenodd"/>
<path d="M12.6 265.7h.2v.2h-.2z" fill-rule="evenodd"/>
<path d="M207.7 261.7h.2v.3h-.2z" fill-rule="evenodd"/>
<path d="M207.7 265.7h.2v.2h-.2z" fill-rule="evenodd"/>
<path d="M240.1 261.7v.3z" fill-rule="evenodd"/>
<path d="M240.1 265.7h.3v.2h-.3z" fill-rule="evenodd"/>
<path d="M240.2 261.7l.1 .3z" fill-rule="evenodd"/>
<path d="M250.1 261.7h.3v.3h-.3z" fill-rule="evenodd"/>
<path d="M250.1 265.7h.3v.2h-.3z" fill-rule="evenodd"/>
<path d="M262.4 261.7h.2v.3h-.2z" fill-rule="evenodd"/>
<path d="M262.4 265.7h.2v.2h-.2z" fill-rule="evenodd"/>
<path d="M306.5 261.7h.3v.3h-.3z" fill-rule="evenodd"/>
<path d="M306.5 265.7h.3v.2h-.3z" fill-rule="evenodd"/>
<path d="M323.8 261.7v.3z" fill-rule="evenodd"/>
<path d="M323.8 265.7h.3v.2h-.3z" fill-rule="evenodd"/>
<path d="M323.9 261.7l.1 .3z" fill-rule="evenodd"/>
<path d="M418.9 261.7h.2v.3h-.2z" fill-rule="evenodd"/>
<path d="M418.9 265.7h.2v.2h-.2z" fill-rule="evenodd"/>
<path d="M418.9 265.7h.2v.2h-.2z" fill-rule="evenodd"/>
<circle cx="141.4" cy="125.3" r=".86"/>
<circle cx="141.4" cy="131.7" r=".86"/>
<circle cx="240" cy="125.3" r=".86"/>
<circle cx="240" cy="131.7" r=".86"/>
</g>
<path d="M135 120h110.3v17h-110.3zM138.7 122.7h5.3v5.3h-5.3zM138.7 129.1h5.3v5.2h-5.3z" fill="none" stroke="#000" stroke-width=".32"/>
<path d="M135 120.5h110.3M245.3 136.5h-110.3" fill="none" stroke="#000" stroke-width=".3" stroke-dasharray="1.6 .6" stroke-linecap="butt"/>
<path d="M66.5 101.9h56.4v8.6h-56.4z" fill="none" stroke="#f0f" stroke-width=".5"/>
<text font-size="8.5" x="159.3" y="178.6">3 CHANNELS 05M1003</text>
<text font-size="6.3" x="321.7" y="19.9">BILL OF MATERIAL</text>
<text font-size="5.8" x="345.6" y="203.9">STEEL FAB</text>
<g font-size="5.5">
<text x="184.5" y="94.8">15-6</text>
<text x="137.1" y="106.4">3</text>
<text x="184.7" y="106.4">15-0</text>
<text x="245.7" y="106.4">2</text>
<text x="67.5" y="108.5">(2)-</text>
<text x="77.1" y="108.5">&quot; Ø HEAVY HEX NUT (FS)</text>
<text x="121.2" y="119.5" transform="rotate(-90 121.2 119.5)">2</text>
<text x="256.4" y="119.5" transform="rotate(-90 256.4 119.5)">2</text>
<text x="120.1" y="130.1" transform="rotate(-90 120.1 130.1)">3</text>
<text x="255.3" y="128.8" transform="rotate(-90 255.3 128.8)">3</text>
<text x="158.9" y="144">1-pl414 NS</text>
<text x="121.2" y="144.4" transform="rotate(-90 121.2 144.4)">2</text>
<text x="256.4" y="144.4" transform="rotate(-90 256.4 144.4)">2</text>
<text x="75.4" y="150.1">TACK WELD @</text>
<text x="158.6" y="150.1">PLATE WASHER</text>
<text x="71.2" y="156.9">HEAVY HEX NUT</text>
<text x="158.6" y="157.8">WIRE TO SHIP</text>
<text x="99.3" y="162.9">TYP</text>
<text x="159.5" y="189.7">SHOP NOTE:</text>
<text x="161.6" y="196.2">TOE DIRECTION FAR SIDE</text>
<text x="271" y="240.5">REVISIONS</text>
</g>
<g font-size="5.1">
<text x="388.7" y="250.5">25012</text>
<text x="386.5" y="256.6">05M1003</text>
</g>
<text font-size="4.8" x="395.2" y="76.1">Total weight : 538</text>
<g font-size="4.6">
<text x="191.8" y="93.5">1/</text>
<text x="194.5" y="94.9">8</text>
<text x="73" y="107.2">3/</text>
<text x="192" y="105.1">5/</text>
<text x="194.8" y="106.7">8</text>
<text x="247.9" y="105.1">1/</text>
<text x="250.6" y="106.7">2</text>
<text x="75.5" y="108.6">4</text>
<text x="120.2" y="117.5" transform="rotate(-90 120.2 117.5)">1/</text>
<text x="121.6" y="114.9" transform="rotate(-90 121.6 114.9)">2</text>
<text x="255.3" y="117.5" transform="rotate(-90 255.3 117.5)">1/</text>
<text x="256.7" y="114.9" transform="rotate(-90 256.7 114.9)">2</text>
<text x="120.2" y="142.4" transform="rotate(-90 120.2 142.4)">1/</text>
<text x="121.6" y="139.8" transform="rotate(-90 121.6 139.8)">2</text>
<text x="255.3" y="142.4" transform="rotate(-90 255.3 142.4)">1/</text>
<text x="256.7" y="139.8" transform="rotate(-90 256.7 139.8)">2</text>
</g>
<text font-size="4.1" x="345.9" y="208.9">ENTERPRISES, LLC</text>
<g font-size="3.7">
<text x="273.2" y="25.1">ASSEMBLY</text>
<text x="275.6" y="29.9">MARK</text>
<text x="284.8" y="25.1">TOTAL</text>
<text x="286.8" y="29.9">QTY</text>
<text x="295" y="25.1">SUB-PIECE</text>
<text x="298" y="29.9">MARK</text>
<text x="310.4" y="25.1">UNIT</text>
<text x="311" y="29.9">QTY</text>
<text x="328.7" y="29.9">DESCRIPTION</text>
<text x="329.4" y="25.1">MATERIAL</text>
<text x="352.9" y="29.9">FT</text>
<text x="357" y="25.1">LENGTH</text>
<text x="360.2" y="29.9">IN</text>
<text x="378.2" y="25.1">REMARKS</text>
<text x="397.8" y="29.9">WEIGHT</text>
<text x="398.3" y="25.1">UNIT</text>
<text x="408.2" y="29.9">WEIGHT</text>
<text x="408.8" y="25.1">TOTAL</text>
<text x="272" y="34.7">05M1003</text>
<text x="290.9" y="34.7">3</text>
<text x="319.2" y="34.7">CHANNEL</text>
<text x="369.9" y="34.7">PNT</text>
<text x="401.9" y="34.7">179</text>
<text x="412.1" y="34.7">538</text>
<text x="290.9" y="39.4">3</text>
<text x="294.4" y="39.4">05M1003</text>
<text x="315.7" y="39.4">1</text>
<text x="319.2" y="39.4">C8x11.5</text>
<text x="354.5" y="39.4">15</text>
<text x="358.8" y="39">6</text>
<text x="369.9" y="39.4">A36</text>
<text x="401.9" y="39.4">178</text>
<text x="412.1" y="39.4">535</text>
<text x="290.9" y="44.2">6</text>
<text x="294.4" y="44.2">pl414</text>
<text x="315.7" y="44.2">2</text>
<text x="319.2" y="43.8">PL x2</text>
<text x="355.9" y="44.2">0</text>
<text x="358.8" y="43.8">2</text>
<text x="369.9" y="44.2">A36</text>
<text x="404.2" y="44.2">0</text>
<text x="414.9" y="44.2">3</text>
<text x="290.9" y="48.9">6</text>
<text x="315.7" y="48.9">2</text>
<text x="322.1" y="48.5">NUT</text>
<text x="369.9" y="48.9">HHNT A563</text>
<text x="319.2" y="58.4">FIELD BOLTS</text>
<text x="290.9" y="63.2">6</text>
<text x="322.1" y="62.8">Dia A325N</text>
<text x="355.9" y="63.2">0</text>
<text x="358.8" y="63.2">2</text>
<text x="290.9" y="67.9">6</text>
<text x="322.1" y="67.5">Dia F1852N</text>
<text x="355.9" y="67.9">0</text>
<text x="358.8" y="67.5">1</text>
<text x="325.2" y="163.3">FOR SHOP USE :</text>
<text x="383.5" y="163.3">QUALITY CONTROL</text>
<text x="391.3" y="167.7">CHECK</text>
</g>
<text font-size="3.3" x="379.4" y="254.8">DWG</text>
<g font-size="3">
<text x="360" y="38.3">1/</text>
<text x="361.5" y="39.4">8</text>
<text x="319.2" y="47.8">3/</text>
<text x="322.1" y="43.1">1/</text>
<text x="323.6" y="44.1">4</text>
<text x="327.1" y="43.1">1/</text>
<text x="328.7" y="44.1">2</text>
<text x="360" y="43.1">1/</text>
<text x="361.5" y="44.1">2</text>
<text x="320.6" y="48.9">4</text>
<text x="319.2" y="62.1">3/</text>
<text x="320.5" y="63.1">4</text>
<text x="319.2" y="66.8">3/</text>
<text x="320.5" y="67.9">4</text>
<text x="360" y="66.8">3/</text>
<text x="361.5" y="67.9">4</text>
<text x="336.1" y="167.3">INITIAL</text>
<text x="349.8" y="166.9">HOURS</text>
<text x="364.4" y="167.1">DATE</text>
<text x="325.1" y="171.2">CUT</text>
<text x="399.7" y="172.7">DIMENSIONAL</text>
<text x="325.1" y="175.5">VISUAL</text>
<text x="325.1" y="179.9">DATE</text>
<text x="399.7" y="177.8">VISUAL</text>
<text x="325.6" y="184.1">DATE</text>
<text x="399.7" y="182.9">DATE</text>
<text x="346" y="214.8">MISCELLANEOUS METALS FABRICATOR AND ERECTORS</text>
<text x="346" y="218.5">623 BAUMGARDNER ROAD, LANCASTER, PA17603</text>
<text x="346" y="222.1">TEL.</text>
<text x="346" y="225.2">WWW.STEELFABENTERPRISES.COM</text>
<text x="352.9" y="222.1">(717)464-0330</text>
<text x="378.3" y="222.1">FAX (717)464-9464</text>
<text x="324.7" y="230.1">PROJECT OWNER : CK CAPITAL, LLC</text>
<text x="208.8" y="238.5">ALL RE-ENTRANT CUT</text>
<text x="324.6" y="234.4">PROJECT DESCRIPTION : CLEVELAND BROTHERS-MILESBURG</text>
<text x="324.9" y="239.1">PROJECTADDRESS : 1025N. EAGLE VALLY ROAD, HOWARD, PA16841</text>
<text x="208.8" y="241.8">TO BE</text>
<text x="218.3" y="241.8">&quot; RADIUSED (U.N.O)</text>
<text x="242.6" y="244.6">REV#</text>
<text x="252.7" y="244.6">DWN BY</text>
<text x="278.1" y="244.6">DESCRIPTION</text>
<text x="313.5" y="244.6">DATE</text>
<text x="324.5" y="243.8">CONTRACTOR : KINSLEY CONSTRUCTION, INC.</text>
<text x="208.5" y="246.5">WELDS : E70XX</text>
<text x="208.7" y="250.9">HOLES :</text>
<text x="223.9" y="251.1">&quot; DIA (U.N.O)</text>
<text x="242.6" y="248.9">A</text>
<text x="252.7" y="248.9">GSV</text>
<text x="264.9" y="248.9">ISSUED FOR APPROVAL</text>
<text x="308.9" y="248.9">Jun 11</text>
<text x="315.5" y="248.9">2025</text>
<text x="324.7" y="249.7">DRAWN BY : BAS</text>
<text x="358.1" y="250.1">DATE : 06-07-2025</text>
<text x="379.2" y="248.4">PROJ.</text>
<text x="379.2" y="251.5">NO. :</text>
<text x="407.1" y="250.1">REV #</text>
<text x="208.8" y="255.8">MAT'L :</text>
<text x="219" y="255.9">A36 (U.N.O)</text>
<text x="242.6" y="252.9">0</text>
<text x="252.7" y="252.9">GSV</text>
<text x="264.9" y="252.9">ISSUED FOR FABRICATION</text>
<text x="308.9" y="252.9">Jul 30</text>
<text x="315" y="252.9">2025</text>
<text x="324.6" y="257.2">CHECKED BY : GSV</text>
<text x="358.2" y="257.1">DATE : 06-09-2025</text>
<text x="411.3" y="255.1">0</text>
<text x="208.6" y="260.3">CLEAN : SSPC-SP3</text>
<text x="324.6" y="262.5">DWG DESCRIPTION :</text>
<text x="349.8" y="262.5">CHANTHEJ</text>
<text x="379.4" y="258.6">NO. :</text>
<text x="208.9" y="264.5">PAINT : SHOP PRIMER</text>
</g>
<g font-size="2.7">
<text x="336" y="188.9">THE INFORMATION NOTED HEREON THIS DRAWING IS THE</text>
<text x="336" y="192.1">PROPERTY OF STEEL FAB ENTERPRISES, INC. AND SHALL</text>
<text x="336" y="195.3">NOTED BE USED WITHOUT WRITTEN CONSENT.</text>
</g>
<g font-size="2.5">
<text x="11.8" y="237.1" transform="rotate(-90 11.8 237.1)">03:32:38</text>
<text x="11.8" y="244.6" transform="rotate(-90 11.8 244.6)">2025</text>
<text x="215.9" y="241.1">1/</text>
<text x="217.3" y="242">2</text>
<text x="11.8" y="250.2" transform="rotate(-90 11.8 250.2)">Jul 29</text>
<text x="219.3" y="250.4">13/</text>
<text x="221.8" y="251.3">16</text>
<text x="11.9" y="265.9" transform="rotate(-90 11.9 265.9)">PRINTED ON</text>
</g>
</svg>
